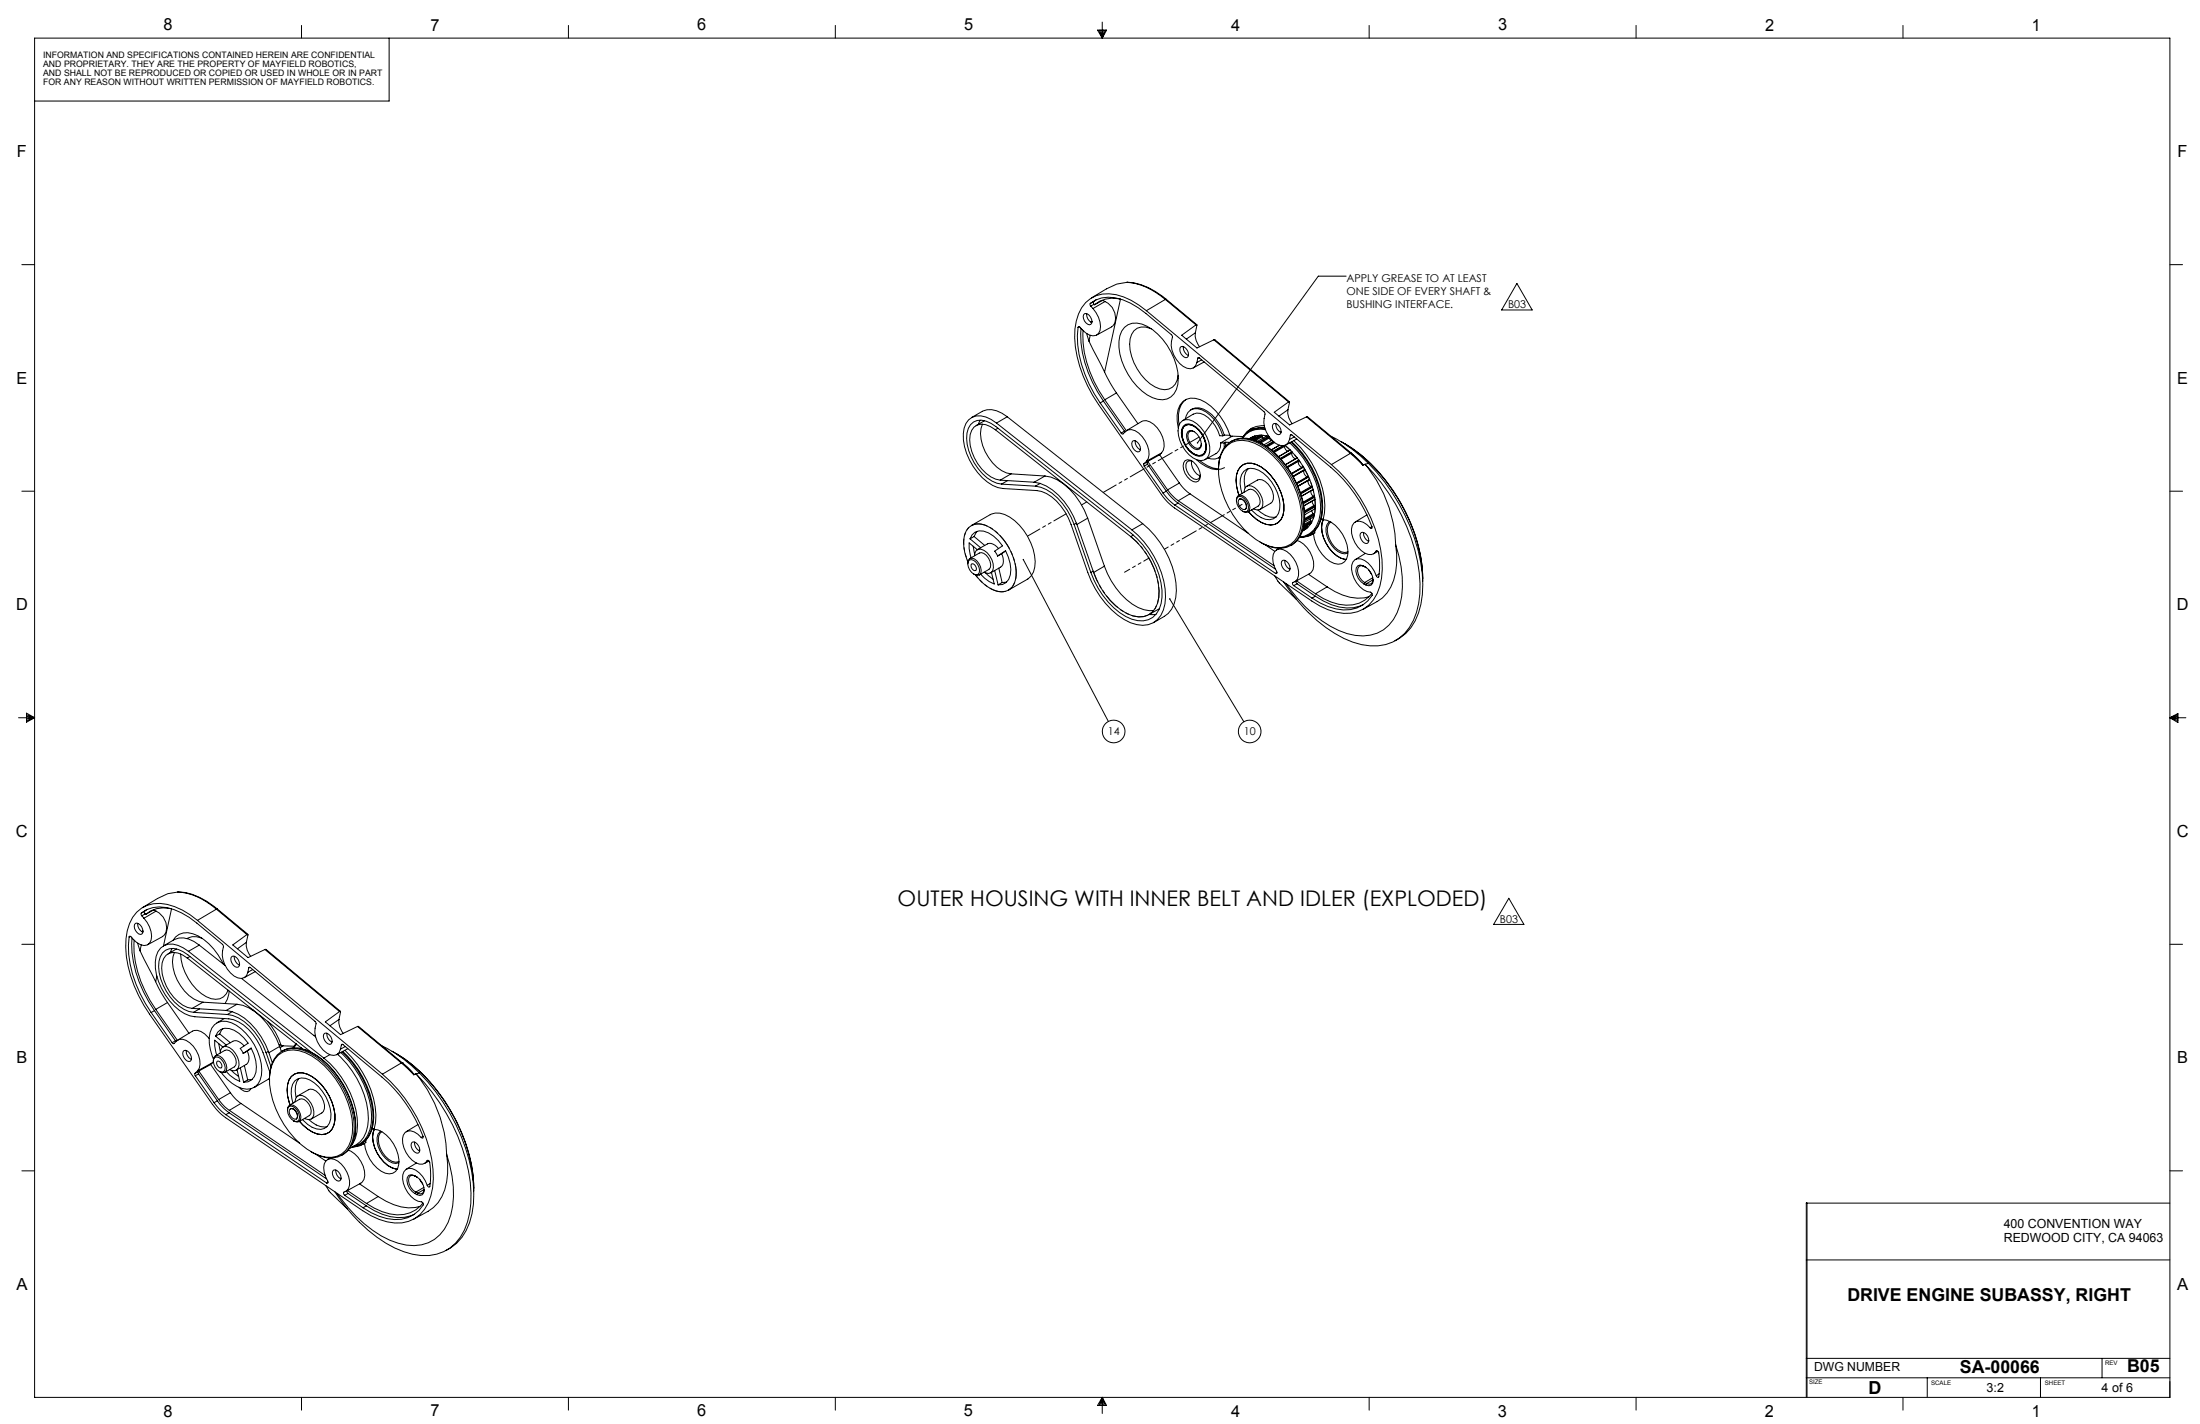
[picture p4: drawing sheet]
<svg xmlns="http://www.w3.org/2000/svg" width="864mm" height="559mm" viewBox="0 0 864 559" stroke-linecap="round" stroke-linejoin="round" font-family="sans-serif">
<g fill="none" stroke="#000" stroke-width=".39">
<path d="M13.6 15h838.2v533.4h-838.2zM118.4 10v5M152.8 15v24.7h-139.2M223.1 10v5M327.9 10v5M430.8 11.8h3.6l-1.7 3.2zM431.5 11.8l1.2 3.2M432.1 11.8l.6 3.2M432.7 8.7v6.3M433.1 11.8l-.4 3.2M433.8 11.8l-1.1 3.2M537.5 10v5"/>
<path d="M642.2 10v5M747 10v5M8.6 103.9h5M428 119.1a14.1 14.1 0 0 1 15.8-.1l6 4 10 8.3 .4 .6a10.3 10.3 0 0 0 5.7 12.6 2.79 2.79 0 0 0 3.9-2.2M428 119.1l.2 1M429.3 118.4l.2 1M429.3 118.4l-1.3 .7M429.5 119.4l-1.3 .7M429.5 119.4l.1 .2M430.2 117.7l-.9 .7M433.8 118.3l-1-.4-3.2 1.7M433.8 118.3a7.1 7.1 0 0 1 3.9 8.4l-.9 1.3-6.3 3.5"/>
<path d="M433.8 118.3l-4.8 2.8M439.7 117.3a11.6 11.6 0 0 0-10.1 2.3M439.8 117.4l-6.2 28.6M442.3 110.8h.1a24.2 24.2 0 0 1 15.4 6.7M442.3 110.8l-3.9 .7-4.1 1.8-5.9 3.6M442.3 110.8a25.7 25.7 0 0 1 15.1 6.7M457.4 117.5l-7.4 4.4M457.4 117.5l12.1 10M457.8 117.5h-.4M457.8 117.5l12 9.9M528.4 108.4h-10.9l-47.4 65.4M595.5 111.2l6 10.4h-12z"/>
<path d="M851.8 103.9h5M423.2 128.4a44.1 44.1 0 0 0 8.7 29.7M423.7 128.2l-.5 .2M424.4 128.9a44.8 44.8 0 0 0 8.7 28.5M425.2 129.8a43.1 43.1 0 0 0 8.5 27.1M425.7 123.1a2.8 2.8 0 0 1 2.4 4.2 2.79 2.79 0 0 1-2.4-4.2zM426.6 123.1a3.4 3.4 0 0 0 2 3.5M426.6 130.9l.9 2.9M427.5 133.8l6.1 12.2M428 131.6l-.5 2.2M428.2 120.1l.8 1M428.7 126.1l-.6 .3"/>
<path d="M429 121.1a10.5 10.5 0 0 1 2.8 8.6 2.8 2.8 0 0 1-4.1 1.8l-1.5-.9-2.4-2.3-.4-.1-.2 .2M441.4 128.4a7 7 0 0 1 8.9-.3 25 25 0 0 1 12.1 22.7 6.6 6.6 0 0 1-10 5.3 25 25 0 0 1-13.2-22.2l.4-2.1 .7-1.9zM450 121.9a23.2 23.2 0 0 0-17.3-6.5 12.5 12.5 0 0 0-10.2 10.6 38.9 38.9 0 0 0 4.4 25.4l4.3 7.4 24.7 35.3a20.3 20.3 0 0 0 5.2 5.3l53.8 36.5a21 21 0 0 0 18 4.2 15 15 0 0 0 9.4-13.3 49.4 49.4 0 0 0-8.4-31.4 56 56 0 0 0-11.3-13.1M450 121.9l72.6 60.4M452 129a5.5 5.5 0 0 0-8.4 4 20 20 0 0 0 9.9 18.9 5.6 5.6 0 0 0 5.9 .5 5.6 5.6 0 0 0 3.1-5.2M463.6 136a2.82 2.82 0 0 1 2.5 4.3 2.82 2.82 0 0 1-2.5-4.3zM464.5 136a3.5 3.5 0 0 0 2 3.5M469.2 130.6a7.4 7.4 0 0 0 1.7 5.5M469.2 130.6l-3.5 2.5M469.5 127.5l.4 .1-.7 3M469.5 127.5l-5.6 4.1 6 5 6.6-3.2M476.5 133.4h.4l29.2 24.3"/>
<path d="M476.5 133.4l29.3 24.3M431.9 158.1l8.2 11.8M433.1 157.4l8.3 11.8M433.1 157.4l-1.2 .7M433.6 146l2.2 4.2 2.5 4M433.7 156.9l8.4 12.1M438.3 154.2l8.4 12.1M438.3 154.2l-4.6 2.7M465.6 156.7a9.4 9.4 0 0 0-2.8 10M470.2 140.6l.2-.3 .4 .2 25.4 21.1 .3 .5a10.5 10.5 0 0 0 5.7 12.6 2.81 2.81 0 0 0 4-2.2M470.2 140.6l-.4 1.7M470.6 140.3l-.4 .3"/>
<path d="M471.7 141.2l-1.9 1.1M472.7 142l-4.3 2.4M505.8 157.7l.3-.1 .1 .3-.6 2.9M505.8 157.7l-5.6 4.1 6 5 6.7-3.2M384.7 164.9l-.6 1.6M385.7 166.4a14.4 14.4 0 0 0 2.4 13.1 13.3 13.3 0 0 0 8.8 6.4M386.5 165.1l-3.3 1.9M390.7 168.6a6.6 6.6 0 0 0-8.3-1 8 8 0 0 0-1.5 7.3 18.3 18.3 0 0 0 9.9 13.1l1.8 .4M390.7 168.6l53.2 42M391.2 166a9.6 9.6 0 0 0-9.6-2.2 7.2 7.2 0 0 0-3.5 6.4 24 24 0 0 0 11.6 20.3l2 .8 2 .4 13.3 .8a16.1 16.1 0 0 1 11 8.3l2.4 5 6.6 18.8a33.9 33.9 0 0 0 16.8 19.8 9 9 0 0 0 12.9-5 26.6 26.6 0 0 0-3.7-21 35.6 35.6 0 0 0-8.7-10.5M391.2 166l53.1 41.9M391.7 168l-1 .6"/>
<path d="M395.4 163.5a9.8 9.8 0 0 0-9.6-2.2l-4.4 2.6M395.4 163.5l-4.2 2.5M395.4 163.5l53.2 42M440.1 169.9l.5 .4a4.4 4.4 0 0 1 6.4-.3 10.2 10.2 0 0 1 3.7 9.9l-.6 1.1M441.4 169.2l.3 .3M441.4 169.2l-1.3 .7M442.3 168.9l5.8-3.5a4.1 4.1 0 0 1 4.8 1.1 10.4 10.4 0 0 1 3.8 10.1l-.7 1.1M444.7 173a2.82 2.82 0 0 1 2.5 4.2 2.82 2.82 0 0 1-2.5-4.2zM445.6 173a3.5 3.5 0 0 0 2.1 3.5M455.2 178.5l7.8 11M455.2 178.5l-4.7 2.6M456 177.7l-.8 .8"/>
<path d="M456 177.7l-5.9 3.3M463.2 166.1a3.7 3.7 0 0 1 5.1-.8 13.4 13.4 0 0 1 6.6 11.9 3.6 3.6 0 0 1-5.1 3.2 12.8 12.8 0 0 1-7.2-13zM464.2 165.1l4.2-2.6a4.2 4.2 0 0 1 4.3 .3 13.9 13.9 0 0 1 6.1 8.2h1.2M464.5 167.2a3.5 3.5 0 0 1 4.9 .3 10.1 10.1 0 0 1 4 9.5 2.72 2.72 0 0 1-4 1.8 10.1 10.1 0 0 1-5.5-10.5zM464.7 167.5a3.2 3.2 0 0 1 4.6 .2 9.8 9.8 0 0 1 3.9 9.1 2.6 2.6 0 0 1-3.9 1.7 9.7 9.7 0 0 1-5.2-9.9zM465.3 164.4a4.3 4.3 0 0 1 6.5-3.6 16.1 16.1 0 0 1 8.2 10.2M466.2 169.5a2.51 2.51 0 0 1 3.8 .9 5.5 5.5 0 0 1 1.4 5.1l-.6 .7a3.2 3.2 0 0 1-3.9-1.8 4.7 4.7 0 0 1-.7-4.9zM467.4 160.9a5.3 5.3 0 0 1 6.6 .5 17 17 0 0 1 6.6 9.3M468.8 169.4l-.9-.3-.9 .2a3.3 3.3 0 0 0 0 4.3 3.3 3.3 0 0 0 3.8 2.2l.6-.7 .2-.9M478.8 179.4l-.5 .3M478.9 179.3a4.5 4.5 0 0 1-4.7 .4M479.2 173.8a4.3 4.3 0 0 1-1.9 4.2l-4.3 2.4"/>
<path d="M479.2 173.8h1.4M480.6 173.8v1.9M480.6 170.7l2.2 .1M480.6 170.7l-.6 .3M481.1 173.5l1.6 .1M481.1 173.5l-.5 .3M481.1 173.5v1.5M481.8 174.8a9.5 9.5 0 0 1 10.6-.9 34.7 34.7 0 0 1 17.7 22.9 17.3 17.3 0 0 1-1.9 15.4 9 9 0 0 1-10.1 2.1 32.9 32.9 0 0 1-18.5-21.7 19.7 19.7 0 0 1 .8-16.2zM483.2 173.3a10.8 10.8 0 0 1 11.3 .3 36.3 36.3 0 0 1 17.6 29.7 11.2 11.2 0 0 1-5.4 10.8M483.7 171.2l-4.5 2.6M490.5 169.1l-1.8 1.4-1.1 1.4M491.5 168l-2.2 1.9"/>
<path d="M491.9 171.4l-1.5 .8M491.9 171.4l-1.4 .8M492.4 171.2l-.5 .2M492.4 171.2l.2 .1M492.4 171.2l-1.8 1M492.6 171.3l.3 .4M492.6 171.3l-1.6 1M494.4 170.8l-2 .4M494.4 170.8l-2.8 1.6M495.1 170.8l2.2 .3M495.1 170.8h-.7M495.1 170.8l.1 .2"/>
<path d="M495.1 170.8l-3.1 1.8a31.3 31.3 0 0 1 17 17.1 27.6 27.6 0 0 1 2.7 17l3.2-1.8M495.2 171l.2 .4M495.2 171l-2.9 1.7M495.4 171.4l.4 .5M495.4 171.4l-2.5 1.5M496.3 167.1a8.6 8.6 0 0 0-8.3 4.2l-5.1-.2a23.4 23.4 0 0 0-11.7-14.3 6.2 6.2 0 0 0-9.1 6.2l.4 4.9M496.5 167.9a8.9 8.9 0 0 0-6 1.2M496.5 168.1a9.4 9.4 0 0 0-6 1M496.7 168.6a8.4 8.4 0 0 0-8.9 3.3M497.3 171.1l.6 .1M497.3 171.1l-3.7 2.1M497.9 171.2l.2 .3"/>
<path d="M497.9 171.2l-3.7 2.2M498.1 171.5l.1 .4M498.1 171.5l-3.6 2.1M498.2 171.9l.8 1.1M498.2 171.9l-3.3 1.9M499 176.5l3.2-1.8-3.1 1.9M499.3 172.8l-3.1 1.7M499.8 173.2l-2.9 1.7M500 166.3a2.8 2.8 0 0 1 2.4 4.2 2.8 2.8 0 0 1-2.4-4.2zM500 173.4l-2.9 1.7M500.3 173.7l-2.8 1.6M500.8 166.2a3.5 3.5 0 0 0 2.1 3.5"/>
<path d="M503.4 174.9l-3.7 2.2M504.1 174.9l-4.2 2.4M504.2 175.2l.4 1.2 1 .7M504.2 174.8v.4M504.2 175.2l-4 2.3M504.4 174.8l2 1.8M505.6 160.8a7.2 7.2 0 0 0 1.6 5.5M505.6 160.8l-3.6 2.5M506.3 173.8a37.2 37.2 0 0 1 12.1 24.9 11.8 11.8 0 0 1-4.4 10.7l-1.8 1-2 .4M506.4 176.6l.7 .7M506.4 176.6l-4.5 2.6M506.5 170.8l.5-.2 15.4 12.8a54.5 54.5 0 0 1 16.2 23.8l-.2 .2-.6-.3"/>
<path d="M506.5 170.8l-.3 1.7M506.8 173.5a37.3 37.3 0 0 1 12.1 25.9 11.3 11.3 0 0 1-4.8 10.4M506.9 170.6l-.4 .2M507 177.8a1.84 1.84 0 0 0 1.7 2.1M507 177.8l-4.1 2.4M507.1 177.3l2.1 2.4M507.1 173.4a37.3 37.3 0 0 1 12.1 25.8 11.1 11.1 0 0 1-5.1 10.6M507.1 177.3v.2M507.1 177.3l-4.5 2.6M507.1 177.5l-.1 .3M507.1 177.5l-4.4 2.6M507.9 172.9a38.4 38.4 0 0 1 12.2 25.4l-.2 3-.5 2.6"/>
<path d="M508.1 171.5l-1.9 1M509.1 172.3l-4.3 2.3M509.2 179.7l.6 .8M512.9 163.6l.3-.1 17.3 14.3M512.9 163.6l17.2 14.3M522.5 171.2a50.8 50.8 0 0 1 14.7 10.7M526.5 173.3a65.3 65.3 0 0 1 28.3 34.9 55.2 55.2 0 0 1 3.7 20M527.9 174.1a66.9 66.9 0 0 1 30.6 52.7v.4M530.1 177.9l4.8 4.6M530.1 177.9l-7.5 4.4M530.5 177.8v.1M530.5 177.8l-.4 .1"/>
<path d="M530.5 177.9l3.3 3 1.1 1.6M530.5 177.9l4.3 4.3M8.6 192.8h5M392.6 188.4l13.3 .8M393.1 190a15.5 15.5 0 0 1-10.7-8.3 16.3 16.3 0 0 1-2.3-13.6 5.1 5.1 0 0 1 7-2.8l3.8 2.1 53.2 41.9a32.7 32.7 0 0 1 12 25.1 8.7 8.7 0 0 1-7.3 9.2 18.2 18.2 0 0 1-13.9-7.4 35.1 35.1 0 0 1-6.7-11.6M393.1 190l13.3 .8M395.5 188.6l-2.4 1.4M396.9 185.9l-4.3 2.5M396.9 185.9l13.3 .9M405.9 189.2a20.3 20.3 0 0 1 13.8 10.4l3 6.2M406.4 190.8a18.3 18.3 0 0 1 12.5 9.4l2.7 5.6M408.3 189.7l-1.9 1.1"/>
<path d="M410.2 186.8a20.1 20.1 0 0 1 13.8 10.4l1.7 3 1.3 3.1M410.2 186.8l-4.3 2.4M449.1 182l.1 .9M449.2 182.9l7.4 10.6M450.1 181l-1 1M450.4 181.3l.1 .9M450.4 181.3l-1.3 .7M450.5 182.2l7.3 10.5M450.5 182.2l-1.3 .7M450.5 181.1l-.1 .2M450.5 181.1l7.8 11.1M456.6 193.5a18.3 18.3 0 0 0 4.6 4.7"/>
<path d="M457.8 192.7a18.3 18.3 0 0 0 4.7 4.7M457.8 192.7l-1.2 .8M458.3 192.2l1.5 1.9 2.7 2.4M461.2 198.2l39.5 26.8M462.5 197.4l38.2 25.9M462.5 197.4l-1.3 .8M462.5 196.5l37.6 25.5M463 189.5l1.9 2.4 2.2 1.9M463 189.5l-4.7 2.7M465.2 180.8a3.4 3.4 0 0 1 4.3 1.6 6.3 6.3 0 0 1 1.5 5.6l-.6 .8a3.3 3.3 0 0 1-4.3-1.6 5.5 5.5 0 0 1-.9-6.4zM467.1 193.8l23 15.5M467.1 193.8l-4.6 2.7"/>
<path d="M467.7 180.9a5.9 5.9 0 0 0 3.4 5.9M468.1 181l-1.5-.1a2.74 2.74 0 0 0-.7 3.9 5.1 5.1 0 0 0 3.7 3.4l.9-.3 .7-1.5M469.7 180.4a11.6 11.6 0 0 0 9.6 3.7l1.4-.6M471 180.7a12.7 12.7 0 0 0 7.3 3.3M478.3 184.4v-.3a12.1 12.1 0 0 1 4.7-10.7 10.7 10.7 0 0 1 11 .5 36.4 36.4 0 0 1 17.6 29.7 12.3 12.3 0 0 1-4.7 10.3 12 12 0 0 1-12.3-1.2M485.4 196.5a1.81 1.81 0 0 1 1.4-2.2 5.1 5.1 0 0 1 3.7 5.8l-.5 .7-.9 .3-1.4-.5M486 195a2.66 2.66 0 0 1 3.3 1.7 3.3 3.3 0 0 1 .2 4 2.73 2.73 0 0 1-3.3-1.7 3.1 3.1 0 0 1-.2-4zM486.1 194.5l4.1-2.4a3.1 3.1 0 0 1 3.6 2 3.5 3.5 0 0 1 .1 4.5l-4 2.3M486.4 194.3a11.5 11.5 0 0 1 .5-11.1 5.4 5.4 0 0 1 6.2-.9 19.9 19.9 0 0 1 10.9 18 5.5 5.5 0 0 1-2.9 5.2 5.5 5.5 0 0 1-5.9-.5l-1.9-1.2-3.2-3M486.4 195.9a2.64 2.64 0 0 1 2.5 3.9 2.62 2.62 0 0 1-2.8-3.4zM486.6 195.9a2.57 2.57 0 0 1 2.3 1.3 2.57 2.57 0 0 1-.1 2.7M486.6 195.9h-.1"/>
<path d="M487.5 193.6a9.4 9.4 0 0 1 .7-8.6 4.8 4.8 0 0 1 6-.4 16.7 16.7 0 0 1 8.1 15.2 4.5 4.5 0 0 1-7.2 3.3l-1.8-1.1-2-1.9M488.4 193.2a2.24 2.24 0 0 1 2.8-2.5 7.2 7.2 0 0 1 4.1 8.7 2.38 2.38 0 0 1-3.2 .2M489.4 190.8l4.2-2.4a3.6 3.6 0 0 1 4.2 1.6 6.7 6.7 0 0 1 1.6 6.9l-4.7 3M489.9 183.9a7.8 7.8 0 0 0-1.1 7.6M504.6 182.3l4.6-2.6zM509.7 181a1.71 1.71 0 0 0 1.7 2.3h.1M509.7 181l-4.3 2.5M509.8 180.5l1.9 2.8M509.8 180.5v.3M509.8 180.8l-.1 .2M509.8 180.5l-4.6 2.7M509.8 180.8l-4.5 2.5"/>
<path d="M510.8 194.8l4.6-2.7zM511.5 183.3h.2M511.5 183.3l-4.5 2.6M511.7 183.3l.5 .9M511.7 183.3l-4.7 2.7M512 184.6a1.96 1.96 0 0 0 1.2 2.5M512 184.6l-4.3 2.4M512.1 184.4l-.1 .2M512.1 184.4l-4.5 2.6M512.2 184.2l1.5 3M512.2 184.2l-.1 .2M512.2 184.2l-4.6 2.7"/>
<path d="M513.2 187.1h.3M513.2 187.1l-4.2 2.4M513.5 187.1l.2 .1M513.5 187.1l-4.5 2.6M513.7 187.2l.4 .9M513.7 187.2l-4.6 2.7M513.7 188.4a1.82 1.82 0 0 0 1 2.5M513.9 188.3l-4.4 2.5M514.1 188.1l1.1 3.1M514.1 188.1l-4.6 2.7M514.1 188.1l-4.6 2.6M514.6 192.6l.1 1.1 .8 1"/>
<path d="M514.7 190.9l.3 .1M514.7 190.9l-4.2 2.4M515 191l.2 .2M515 191l-4.4 2.6M515.1 196.6l.7 1.7M515.2 191.2l.2 .9M515.2 191.2l-4.6 2.6M515.4 192.1l.6 3M515.5 194.7l.4 .2M515.5 194.7l-4 2.4M515.8 198.3l.3 .3M515.8 198.3l-3.7 2.2"/>
<path d="M515.9 194.9l.1 .2M515.9 194.9l-4.3 2.5M516 195.1l.1 .9M516 195.1l-4.3 2.6M516.1 196l.2 2.8M516.1 198.6l.2 .2M516.1 196l-4.3 2.5M516.1 196h.1M516.1 198.6l-4 2.3M516.3 199.6l-.4 2.5M516.3 199.6l-4.1 2.4M516.3 198.8v.8"/>
<path d="M516.3 198.8l-4.2 2.4M534.9 182.5h.1M535.9 182.2a51.8 51.8 0 0 1 12 31.5M535.9 182.2a74.1 74.1 0 0 1 21.5 46.8 26.9 26.9 0 0 1-6 19.6 17.3 17.3 0 0 1-16.9 4.4 48.5 48.5 0 0 1-22.7-14.5l-2.8-3.2M535.9 182.2l-1 .3M537.2 181.8l-1.3 .4M537.2 181.8a75.4 75.4 0 0 1 21.1 43.2 30.9 30.9 0 0 1-4.5 21.3 17.7 17.7 0 0 1-6.2 5.2M851.8 192.8h5M380.5 219.8a2.74 2.74 0 0 1 3.3 1.7 3.1 3.1 0 0 1 .1 3.9 2.74 2.74 0 0 1-3.3-1.7 3.1 3.1 0 0 1-.1-3.9zM380.7 219.2l3.7-2.2a3.1 3.1 0 0 1 3.7 2 3.4 3.4 0 0 1 0 4.5l-3.7 2.1M380.8 211.5a4.6 4.6 0 0 1 7.3-2.4l1.9 1.3 1.9 1.7 1.6 2.1-3 2.1 1.1 1.9M380.8 211.5l4.2 3.4"/>
<path d="M381.3 206.2l7.4-4.2a7 7 0 0 1 7.6 .9 22.2 22.2 0 0 1 9.9 19.7 6.1 6.1 0 0 1-2.9 4.7l-7.4 4.3M382 214.3l.6 3.1M382.4 210.5l-1.6 1M382.4 210.5l4.1 3.5M382.6 218.1a2.26 2.26 0 0 1 1.1-2.4 2.26 2.26 0 0 1 2.6 .3 7.3 7.3 0 0 1 3.4 7.9 2.26 2.26 0 0 1-3.4 .6M383.6 208.5l-1.2 2M391.6 218.2l3.1-2.1a13.4 13.4 0 0 1 1.3 11.3l-1.1 1.2-1.4 .8-1.7 .1M392 215.3l-.7-.7a3.2 3.2 0 0 0-3.7-1.1l-4 2.2-3.2-2.7v2.3l.8 3.6M393.2 217.3l.4 1a3.5 3.5 0 0 1-.8 4.2l-3.9 2.3M393.2 217.3l-1.6 .9M394.8 216.3l-1.6 1M401.7 219.6l33.4 63.5"/>
<path d="M421.6 205.8l6.6 18.8M422.5 205.3l-.9 .5M422.7 205.8l6.6 18.8M427 203.3l-4.3 2.5M427 203.3l6.5 18.9M443.9 210.6a29.5 29.5 0 0 1 11 23.9 7.6 7.6 0 0 1-10.1 7.2 27 27 0 0 1-15.5-17.1M444.9 210l-1 .6M448.6 205.5a35.9 35.9 0 0 1 13.2 26.2 11.7 11.7 0 0 1-4.7 10.2l-4.3 2.4M448.6 205.5l-4.3 2.4M493.8 200.1a8.5 8.5 0 0 0 7.1 2.8M496.6 213.7l3.8 2.7M502.1 215.2l-1 .6"/>
<path d="M503.5 219.9a2.82 2.82 0 0 1 2.4 4.3 2.82 2.82 0 0 1-2.4-4.3zM504.4 219.9a3.5 3.5 0 0 0 2 3.5M509.2 212.1a10.4 10.4 0 0 1 6.2 11.5l-1.3 1.5-5.9 3.2M512.8 207.4l-1.5 .9M512.8 207.4l-1.4 .9M513 206.4l.2 .4M513 206.4h.1M513 206.4l-1.4 .8M513.2 206.8l.1 .2M513.2 206.8l-1.7 1M513.3 207l-.5 .4M513.3 207l-1.9 1.1"/>
<path d="M514.1 209.8l-1.7 .7-2.5 .4M514.2 203.7l.3 .6M514.5 204.3l.3 .3M514.5 204.3l-2.6 1.5M514.6 205.5l-1.3 1.5M514.6 205.5l-2.9 1.6M514.8 204.6l.1 .3M514.8 204.6l-3 1.7M514.9 204.9l-.3 .6M514.9 200.4l.6 1.2M515.5 201.6l.3 .3M515.5 201.6l-3.3 1.9"/>
<path d="M515.5 209.5l-2.7 .9M515.6 209.4l-1.8 1-3.8 .5M515.7 202.8l-.8 2.1M515.7 202.8l-3.6 2.1M515.8 201.9l.1 .2M515.8 201.9l-3.7 2.1M515.9 202.1l-.2 .7M515.9 202.1l-3.8 2.2M516.1 208.3v.8l-.5 .3M519.4 203.9a11.6 11.6 0 0 1 8.6 7.8 8.7 8.7 0 0 1-.2 8.8 4.5 4.5 0 0 1-5.7-.2 15.4 15.4 0 0 1-6.5-10.9M519.5 203.6l-.9 .2M519.5 203.9a11.5 11.5 0 0 0 2.2 11.1 9.9 9.9 0 0 0 6.8 4.5"/>
<path d="M522 204.6a3.8 3.8 0 0 0-1.5 4.1 10.9 10.9 0 0 0 6.1 8.4l1.3 .2 1.2-.3M522.4 204.8a4.2 4.2 0 0 0-1.2 4.8 8.9 8.9 0 0 0 6.6 7.2l1.4-.3M534.4 209a2.79 2.79 0 0 1 2.4 4.2 2.8 2.8 0 0 1-2.4-4.2zM535.3 209a3.6 3.6 0 0 0 2 3.4M536 217.2l-4 2.4M536.6 202l-4.6 2.9M537.8 207.1a5.7 5.7 0 0 0-5.3-2.5 3.9 3.9 0 0 0-1.9 4.7 10.5 10.5 0 0 0 6.5 8.3h1.3l1-.4 .8-.9M538.5 206.7l-.7 .4M540.2 216.3a.67 .67 0 0 1 .7 0 .67 .67 0 0 1 .3 .7 22.8 22.8 0 0 1-.2 9.6l-.8-.7M540.5 216.1l-.3 .2M540.9 216.4l-1.7 .9M547.9 213.7a25.1 25.1 0 0 1-3.4 19l-1.8 1.9-2.1 1.5-5.6 3.1"/>
<path d="M547.9 213.7a42.4 42.4 0 0 1 1.6 23.7 14.9 14.9 0 0 1-17.5 11.9 37.3 37.3 0 0 1-19.7-11.3l-3.1-3.3-4.3-5.7M379.9 221.3a1.77 1.77 0 0 1 1.5-2.3 5.1 5.1 0 0 1 3.6 5.9l-.5 .7-.9 .2-1.4-.6M379.9 220.5a14.9 14.9 0 0 1-.6-12.2 5.7 5.7 0 0 1 7.6-2.1 21.8 21.8 0 0 1 11.9 20.6 5.9 5.9 0 0 1-9.5 4.4 19.1 19.1 0 0 1-6.4-5.6M381.4 221.3a1.75 1.75 0 0 1 1.6 2.6 1.75 1.75 0 0 1-1.6-2.6zM386.9 224.9l2.9 2.4M389.2 224.6l1.1 4.6-2-1-3.3-2.9M390.5 223.9l1.3 5.6M392.1 223l1.3 5.6M393.4 228.6l-1.6 .9M395.1 228.4l-1.7 .2M429.1 224.1l-.9 .5M433.5 222.2a29.6 29.6 0 0 0 13.3 16.2l2.2 .9 2.2 .3h1.7"/>
<path d="M433.5 222.2l-4.2 2.4M455.2 238.8l-4.2 2.4M459.2 235l29.1 48.2M500.4 226l1.6 2.6 7 6.7M500.7 225h.5v-.7a7.9 7.9 0 0 1-.8-7.9 3.4 3.4 0 0 1 4.7 0 10.2 10.2 0 0 1 4.2 10.8l-.7 .9-1 .5a.77 .77 0 0 0 .2 1.2M501.3 224.6l-.6 .4M503.9 228.4l5.1 6.9M507.8 229.8l7.2 4.9M508.7 228.1l.5 1M508.9 227.9l7.5 5.1M509.2 229.1l-1.4 .7M509.2 229.1l7.1 4.9"/>
<path d="M513.6 225.4l7.3 4.9M516.3 234a22.7 22.7 0 0 0 15 4.5l3.9-1.3M516.3 234l-1.3 .7M520.9 230.3a19.2 19.2 0 0 0 16.5 3.9M520.9 230.3l-4.5 2.7M535.1 222l-1.2-.3-.9 .3a4 4 0 0 0 .2 5l2.2 2.2M535.1 222l.8 .5M535.1 222l.3 .2M535.4 222.2l-1-.2-.8 .2a3.5 3.5 0 0 0 .2 4.5l1.9 1.9M535.4 229.2l.8 .4M535.4 222.2l.8 .4-.3-.1M535.7 228.6l-.3 .6"/>
<path d="M535.7 228.6l.8 .4M535.9 222.5a6.2 6.2 0 0 1 3 6.3l-.6 .8-.9 .3-1.2-.3M536.5 229l2.5-1.5-.7 1.5-.8 .3zM536.5 229l-.3 .6M537.3 223.6l1.1 1.8M538.6 232.8a12.1 12.1 0 0 1-13.1 4.3l-3-.8-3-1.4-3.1-1.9M538.9 226.7l-3.2 1.9M540.2 225.9a8.8 8.8 0 0 0-7.2-6.6 3.4 3.4 0 0 0-2.5 4.1 9.8 9.8 0 0 0 7.7 9.1l.5 .8a12 12 0 0 1-14.3 5.6l-3.1-.9-3.1-1.4-3.2-1.9M541.4 225.2l-1.2 .7M453.8 241.1l-2.7 .1M10.4 279.9l3.2 1.8-3.2 1.7zM7.3 281.7h6.3"/>
<path d="M10.4 280.5l3.2 1.2M10.4 281.1l3.2 .6M13.6 281.7l-3.2 1.1M13.6 281.7l-3.2 .5M851.8 281.7h6.3M851.8 281.7l3.1 .5M851.8 281.7l3.1 1.1M851.8 281.7l3.1-1.7v3.5zM854.9 281.1l-3.1 .6M854.9 280.5l-3.1 1.2M55.5 358.3a14.1 14.1 0 0 1 15.7-.1l3.1 1.8 3 2.2 10 8.4 .4 .6a10.4 10.4 0 0 0 5.7 12.6 2.81 2.81 0 0 0 3.9-2.3M55.5 358.3l.2 1.1"/>
<path d="M55.7 359.4l.8 .9M56.8 357.6l.2 1M56.8 357.6l-1.3 .7M57 358.6l-1.3 .8M57 358.6l.2 .2M57.7 356.9l-.9 .7M61.2 357.5l-1-.4-3 1.7M61.2 357.5a6.6 6.6 0 0 1 3.1 9.7l-.6 .3M61.2 357.5l-4.7 2.8M67.2 356.6a11.8 11.8 0 0 0-10 2.2M67.3 356.6l-3.1 14.6a12.1 12.1 0 0 1 7.9-3.1l2 .4 2.1 1 2 1.4M69.8 350.1l.1-.1a24.1 24.1 0 0 1 15.4 6.7"/>
<path d="M69.8 350.1l-3.9 .6-4.1 1.9-5.9 3.6M69.8 350.1a25.1 25.1 0 0 1 15.1 6.7M84.9 356.8l-7.4 4.4M84.9 356.8l12 9.9M85.3 356.7l-.4 .1M85.3 356.7l12 9.9M592.3 352.5l5.9 10.3h-11.9zM8.6 370.6h5M50.7 367.7a43.6 43.6 0 0 0 8.6 29.6M51.2 367.4l-.5 .3M51.8 368.1a44.6 44.6 0 0 0 8.8 28.5M52.7 369a42.8 42.8 0 0 0 8.4 27.1"/>
<path d="M53.2 362.3a2.82 2.82 0 0 1 2.4 4.3 2.82 2.82 0 0 1-2.4-4.3zM54.1 362.3a3.6 3.6 0 0 0 2 3.5M54.1 370.1l.9 3M55 373.1l6.1 12.1M55.5 370.8l-.5 2.3M56.1 365.3l-.5 .3M56.5 360.3a10.3 10.3 0 0 1 2.8 8.6 2.8 2.8 0 0 1-4.2 1.8l-1.4-.8-2.4-2.4-.4-.1-.2 .3M63.8 367.5l-5.8 3.2M67.6 372.2l-.7 1.6M67.9 369a6.1 6.1 0 0 1 7.8-2.6 22 22 0 0 1 12 11.9M68.5 373.7a14.4 14.4 0 0 0 2.4 13.1 13.5 13.5 0 0 0 8.8 6.5M69.3 372.4l-3.3 1.9"/>
<path d="M70.9 374.3a21.1 21.1 0 0 0 10.1 16.8 5.5 5.5 0 0 0 8.5-2.6M73.4 368.3a5.9 5.9 0 0 1 6.1 0M73.5 376a6.7 6.7 0 0 0-8.3-1.1 8 8 0 0 0-1.5 7.3 18.3 18.3 0 0 0 10 13.2l1.8 .3M73.5 376l45.2 35.6M74 373.3a9.8 9.8 0 0 0-9.6-2.2 7.2 7.2 0 0 0-3.4 6.4 24 24 0 0 0 11.5 20.3l2 .8 2 .4 13.3 .8a16 16 0 0 1 11.1 8.4l2.4 4.9 2.6 7.7M74 373.3l53.1 41.9M74.5 375.4l-1 .6M77.5 361.2a23.3 23.3 0 0 0-17.3-6.6 12.5 12.5 0 0 0-10.2 10.6 42.5 42.5 0 0 0 6.4 29.2l27 39a21.2 21.2 0 0 0 5.2 5.2l53.8 36.5a21.2 21.2 0 0 0 18 4.2 15 15 0 0 0 9.4-13.2 50.9 50.9 0 0 0-10.9-35.1l-2.8-3.5-6-6M77.5 361.2l72.6 60.3M78.2 370.9l-4.2 2.4M78.2 370.9l10.2 8M91.1 375.3a2.79 2.79 0 0 1 2.5 4.2 2.8 2.8 0 0 1-2.5-4.2z"/>
<path d="M92 375.2a3.6 3.6 0 0 0 2 3.5M96.7 369.8a7.4 7.4 0 0 0 1.7 5.5M96.7 369.8l-3.5 2.5M96.9 366.7l.4-.1v.3l-.6 2.9M96.9 366.7l-5.5 4.1 6 5 6.6-3.2M97.6 379.8l.3-.2 .4 .1 25.3 21.1 .4 .6a10.4 10.4 0 0 0 5.8 12.6 2.78 2.78 0 0 0 3.8-2.3M97.6 379.8l-.3 1.7M98.1 379.6l-.5 .2M104 372.6h.4l29.2 24.3M104 372.6l29.3 24.3M851.8 370.6h5M59.3 397.3l8.3 11.9"/>
<path d="M60.6 396.6l8.3 11.8M60.6 396.6l-1.3 .7M61.1 385.2l2.1 4.2 2.6 4M61.1 396.1l8.5 12.2M61.6 383l-.5 2.2M65.8 393.4l8.4 12.1M65.8 393.4l-4.7 2.7M75.5 395.7l13.3 .8M76 397.3a15.5 15.5 0 0 1-10.7-8.3 16.2 16.2 0 0 1-2.4-13.6 5.1 5.1 0 0 1 7-2.8l3.8 2.1 48.5 38.3M76 397.3l13.3 .8M78.4 395.9l-2.4 1.4M79.7 393.3l-4.2 2.4"/>
<path d="M79.7 393.3l13.3 .8M88.1 399.7l-3 1.7M88.8 396.5a20 20 0 0 1 13.8 10.4l1.6 3.1 1.4 3.1M89.3 398.1a18.1 18.1 0 0 1 12.4 9.4l2.8 5.6M90 388.9a9.3 9.3 0 0 1-1.7 4.9M91.2 397l-1.9 1.1M93 394.1a20.1 20.1 0 0 1 13.8 10.4l1.7 3 1.3 3.1M93 394.1l-4.2 2.4M94.8 384l29.1 22.9M98.8 396.1l.8 .4M99.2 380.5l-1.9 1M100.2 381.3l-4.3 2.3"/>
<path d="M133.3 396.9l.3-.1 .1 .3-.6 2.9M133.3 396.9l-5.6 4.1 6 5 6.6-3.2M67.6 409.2l.5 .3a4.3 4.3 0 0 1 6.4-.3 10.1 10.1 0 0 1 3.7 9.9l-.7 1.1M68.9 408.4l.2 .3M68.9 408.4l-1.3 .8M72.2 412.3a2.8 2.8 0 0 1 2.5 4.2 2.79 2.79 0 0 1-2.5-4.2zM73.1 412.2a3.5 3.5 0 0 0 2 3.5M82.1 407.6a5.7 5.7 0 0 0-6.5-3l-5.8 3.5M82.7 417.7l7.8 11.1M82.7 417.7l-4.7 2.6M83.5 417l-.8 .7M83.5 417l-6 3.2"/>
<path d="M83.7 416.4a1.83 1.83 0 0 1 1.6-2.2 5.1 5.1 0 0 1 3.6 5.9l-.6 .7-.8 .2-1.4-.6M83.7 416.6l-.2 .4M83.8 415.6a14.9 14.9 0 0 1-.7-12.2 5.7 5.7 0 0 1 7.7-2.1 21.8 21.8 0 0 1 11.8 20.7 5.9 5.9 0 0 1-9.5 4.4 18.5 18.5 0 0 1-6.3-5.6M84.4 414.9a2.71 2.71 0 0 1 3.2 1.8 2.95 2.95 0 0 1 .2 3.8 3.8 3.8 0 0 1-4.1-4l.2-.9zM84.5 414.3l3.8-2.1a3.1 3.1 0 0 1 3.6 2 3.6 3.6 0 0 1 .2 4.4M84.6 406.6a4.7 4.7 0 0 1 7.3-2.3l1.9 1.2 1.9 1.7 1.7 2.2-3.1 2 1.2 2M84.6 406.6l4.2 3.5M85.3 416.5a1.75 1.75 0 0 1 1.6 2.5 1.75 1.75 0 0 1-1.6-2.5zM85.9 409.5l.6 3M86.2 405.7l-1.6 .9M86.2 405.7l4.2 3.5M86.4 413.2a2.26 2.26 0 0 1 1.1-2.3 2.26 2.26 0 0 1 2.6 .2 7.4 7.4 0 0 1 3.4 8 2.26 2.26 0 0 1-3.4 .6"/>
<path d="M87.5 410.9l-3.2-2.7v2.3l.8 3.5M87.5 403.6l-1.3 2.1M92 418.6l-3.7 2.2M92.1 418.6h-.1M93.1 419.8l1 4.6-1.9-1-3.4-2.9M94.3 419.1l1.3 5.6M95.5 413.4l3.1-2.1a13.1 13.1 0 0 1 1.2 11.2l-1.1 1.3-1.4 .7-1.7 .2M95.8 410.4l-.6-.6a3.2 3.2 0 0 0-3.8-1.2l-3.9 2.2M95.9 418.1l1.3 5.7M97.1 412.5a4.2 4.2 0 0 1-.4 5.2l-4 2.2M97.1 412.5l-1.6 .9M98.6 411.4l-1.5 1.1"/>
<path d="M104.5 413.1l1.9 5.5M105 400.8a25.6 25.6 0 0 1 5.4 9.6l5.1 .2 .7-1-1.1 1.5M105.3 412.6l-.8 .5M105.6 413.1l1.3 3.9M109.3 414a9.5 9.5 0 0 1 10.6-.9 35.1 35.1 0 0 1 18.5 29.1 12.5 12.5 0 0 1-4.3 10.6 10.3 10.3 0 0 1-11.1-.3 35.5 35.5 0 0 1-17.2-29.9 12.1 12.1 0 0 1 3.5-8.6zM109.5 410l.8 .1M109.8 410.6l-4.2 2.5M109.8 410.6l.7 2M110.7 412.5a10.9 10.9 0 0 1 11.3 .4 36.5 36.5 0 0 1 17.6 29.7 11.3 11.3 0 0 1-5.4 10.7M111.2 410.4l-1.2 .7M116.5 409.8l-1.2 1.3M117.9 411.4l.3-.2z"/>
<path d="M118.4 411.3l-.3 .1M119.5 411.8a31.5 31.5 0 0 1 17 17.1 27.5 27.5 0 0 1 2.7 17M123.2 406.3h.6M127.1 415.2a36.3 36.3 0 0 1 13.2 26.3 12.8 12.8 0 0 1-2.3 8M127.5 405.5a2.82 2.82 0 0 1 2.4 4.2 2.82 2.82 0 0 1-2.4-4.2zM128.3 405.4a3.5 3.5 0 0 0 2.1 3.5M129.5 413.9l-2.4 1.3M132.5 413.7a36.4 36.4 0 0 1 12.1 25.4 11.3 11.3 0 0 1-7.3 11.6M133.1 400a7.4 7.4 0 0 0 1.6 5.5M133.1 400l-3.6 2.5M133.8 413a37.2 37.2 0 0 1 12.1 25 11.6 11.6 0 0 1-4.4 10.7l-2.8 1.2M134 410l.2-.2 .5 .1 15.2 12.7a56.8 56.8 0 0 1 16.2 23.3"/>
<path d="M134 410l-.4 1.7M134.3 412.8a37.7 37.7 0 0 1 12.1 25.8 11.4 11.4 0 0 1-4.9 10.5M134.4 409.8l-.4 .2M134.5 412.6a37.7 37.7 0 0 1 12.2 25.9 11.3 11.3 0 0 1-5.2 10.6M135.4 412.2a38.8 38.8 0 0 1 12.2 25.3l-.2 3-.5 2.7M135.5 410.7l-1.9 1M136.5 411.5l-4.3 2.4M140.3 402.8h.5l17.1 14.3M140.3 402.8l17.3 14.3M149.9 410.4a49.6 49.6 0 0 1 14.7 10.7M153.9 412.5a65.1 65.1 0 0 1 28.4 34.9 57.3 57.3 0 0 1 3.7 20M155.4 413.3a66.5 66.5 0 0 1 30.6 52.7v.4"/>
<path d="M157.6 417.1l4.8 4.6M157.6 417.1l-7.5 4.4M157.9 417.1h.1M157.9 417.1h-.3M158 417.1l3.3 3 1.1 1.6M158 417.1l4.3 4.4M158 417.1h.1M76.6 421.2l.1 .9M76.7 422.1l7.3 10.6M77.5 420.2l-.9 1M77.9 420.5l.1 .9M77.9 420.5l-1.3 .7"/>
<path d="M78 421.4l7.3 10.6M78 421.4l-1.3 .7M78 420.3l-.1 .2M78 420.3l7.8 11.2M84 432.7a18.3 18.3 0 0 0 4.7 4.7M85.3 432a18.3 18.3 0 0 0 4.7 4.7M85.3 432l-1.3 .7M85.8 431.5l2 2.4 2.2 1.8M88.7 437.4l39.5 26.8M90 436.7l38.2 25.9M90 436.7l-1.3 .7M90 435.7l37.6 25.5"/>
<path d="M90.5 428.8l1.9 2.4 2.2 1.8M90.5 428.8l-4.7 2.7M90.8 420l2.9 2.5M93.9 426.7a3.2 3.2 0 0 0 4 1.3l.6-.8M94.6 433l22.9 15.6M94.6 433l-4.6 2.7M97.2 423.8l-1.6 .9M99 423.6l-1.8 .2M105.3 423.5h.5M105.8 423.3a12.5 12.5 0 0 1 4.6-10.7 10.9 10.9 0 0 1 11.1 .6 36.3 36.3 0 0 1 17.6 29.7 10.7 10.7 0 0 1-6.5 11.1 13.9 13.9 0 0 1-10.5-2.1M105.8 423.3l-6 3.5M105.8 423.3v.4"/>
<path d="M112.9 435.7a1.78 1.78 0 0 1 1.4-2.2 5.1 5.1 0 0 1 3.7 5.8l-.6 .8-.8 .2-1.4-.5M113.5 434.2a2.78 2.78 0 0 1 3.3 1.7 3.2 3.2 0 0 1 .2 4 2.78 2.78 0 0 1-3.4-1.7 3.2 3.2 0 0 1-.1-4zM113.6 433.7l4.1-2.4a4.5 4.5 0 0 1 4.3 5.7l-.5 .8-4.2 2.4M113.8 433.6a11.8 11.8 0 0 1 .5-11.1 5.4 5.4 0 0 1 6.3-1 20 20 0 0 1 10.9 18 5.5 5.5 0 0 1-2.9 5.2 5.5 5.5 0 0 1-5.9-.4l-1.9-1.2-3.2-3.1M113.9 435.2a2.64 2.64 0 0 1 2.4 3.9 2.64 2.64 0 0 1-2.4-3.9zM114 435.2a2.54 2.54 0 0 1 2.4 1.1 2.54 2.54 0 0 1 0 2.7l-.1 .1M115 432.9a9.6 9.6 0 0 1 .7-8.7 4.9 4.9 0 0 1 6-.4 16.6 16.6 0 0 1 8.1 15.3 4.5 4.5 0 0 1-7.2 3.3l-1.8-1.1-2.1-2M115.8 432.4a2.31 2.31 0 0 1 2.9-2.5 7.2 7.2 0 0 1 4.1 8.7 2.44 2.44 0 0 1-3.2 .3M116.9 430l4.2-2.4a3.6 3.6 0 0 1 4.2 1.6 6.8 6.8 0 0 1 1.6 7l-4.7 2.9M117.4 423.2a7.9 7.9 0 0 0-1.1 7.5M121.3 439.4a8.4 8.4 0 0 0 7.1 2.7M162.4 421.7h.1"/>
<path d="M163.3 421.4a52.1 52.1 0 0 1 12 31.6M163.3 421.4a73.6 73.6 0 0 1 21.6 46.8 26.9 26.9 0 0 1-6 19.6 17.3 17.3 0 0 1-16.9 4.4 48.1 48.1 0 0 1-22.7-14.4l-2.8-3.3M163.3 421.4l1.3-.4a75 75 0 0 1 21.2 43.3 30.6 30.6 0 0 1-4.5 21.3 17.8 17.8 0 0 1-6.3 5.1M163.3 421.4l-.9 .3M8.6 459.5h5M124.1 453l3.8 2.6M129.6 454.4l-1.1 .6M131 459.2a2.79 2.79 0 0 1 2.4 4.2 2.8 2.8 0 0 1-2.4-4.2zM131.8 459.1a3.5 3.5 0 0 0 2.1 3.5M136.7 451.3a10.5 10.5 0 0 1 6.2 11.5l-1.3 1.5-5.9 3.2M143 448.7l-2.8 1M143.1 448.7l-1.8 .9-2.9 .5 3.1-1"/>
<path d="M143.6 447.5v.8l-.5 .4M146.9 443.2a11.7 11.7 0 0 1 8.6 7.8 8.7 8.7 0 0 1-.2 8.7 4.5 4.5 0 0 1-5.7-.1 15.1 15.1 0 0 1-6.5-10.9M146.9 443.2a12.2 12.2 0 0 0 3.7 12.8 8.2 8.2 0 0 0 5.4 2.8M147 442.9l-1 .2M149.5 443.9a3.7 3.7 0 0 0-1.5 4.1 10.6 10.6 0 0 0 6.1 8.4l1.2 .2 1.3-.4M149.9 444.1a4.1 4.1 0 0 0-1.2 4.7 9.2 9.2 0 0 0 6.6 7.3l1.4-.3M161.9 448.2a2.82 2.82 0 0 1 2.4 4.2 2.82 2.82 0 0 1-2.4-4.2zM162.7 448.2a3.5 3.5 0 0 0 2 3.5M163.5 456.4l-4 2.4M164.1 441.3l-4.7 2.8M165.3 446.4a5.7 5.7 0 0 0-5.3-2.5 3.8 3.8 0 0 0-1.9 4.7 10.4 10.4 0 0 0 6.5 8.2h1.2l1.1-.4 .8-.9M166 445.9l-.7 .5"/>
<path d="M166.1 445.9l-.1 .7-.7-.2M167.7 455.5a.69 .69 0 0 1 .7 0 .69 .69 0 0 1 .3 .7 24.4 24.4 0 0 1-.2 9.6l-.8-.6M168 455.3l-.3 .2M168.4 455.6l-1.8 1M175.3 453a25.3 25.3 0 0 1-3.3 18.9l-1.9 2-2 1.4-5.7 3.1M175.3 453a41.6 41.6 0 0 1 1.7 23.6 15.3 15.3 0 0 1-20.7 11.3 45.9 45.9 0 0 1-22.5-17.6l-1.5-2M851.8 459.5h5M127.9 465.2l1.8 2.8 6.8 6.5M128.2 464.2l.6-.1-.1-.6a7.9 7.9 0 0 1-.8-7.9 3.4 3.4 0 0 1 4.7 0 10.3 10.3 0 0 1 4.2 10.8l-.7 .9-1.1 .5a.85 .85 0 0 0 .3 1.3M128.8 463.9l-.6 .3M131.4 467.6l5.1 6.9M135.3 469.1l7.2 4.9"/>
<path d="M136.2 467.3l.4 1M136.4 467.2l7.5 5.1M136.6 468.3l-1.3 .8M136.6 468.3l7.2 4.9M141.1 464.6l7.3 4.9M143.8 473.2a19.9 19.9 0 0 0 17.6 3.9l1.3-.6M143.8 473.2l-1.3 .8M148.4 469.5a19.5 19.5 0 0 0 16.5 3.9M148.4 469.5l-4.5 2.8M162.6 461.3l-1.2-.3-.9 .2a4.1 4.1 0 0 0 .2 5.1l2.2 2.1M162.6 461.3l.7 .4M162.6 461.3l.3 .2"/>
<path d="M162.9 461.5l-1-.3-.9 .2a3.6 3.6 0 0 0 .3 4.5l1.9 1.9M162.9 468.4l.8 .4M162.9 461.5l.8 .4-.4-.2M163.2 467.8l-.3 .6M163.2 467.8l.8 .4M163.3 461.7a6.1 6.1 0 0 1 3 6.3l-.5 .8-1 .3-1.1-.3M164 468.2l2.5-1.4-.7 1.5-.8 .2zM164 468.2l-.3 .6M164.8 462.8l1.1 1.8M166 472.1a12.2 12.2 0 0 1-13 4.3l-3-.9-3.1-1.4-3-1.8M166.4 465.9l-3.2 1.9M167.7 465.2a8.8 8.8 0 0 0-7.2-6.7 3.4 3.4 0 0 0-2.5 4.1 9.7 9.7 0 0 0 7.7 9.1l.5 .8a12.1 12.1 0 0 1-14.3 5.7l-3.1-.9-3.1-1.4-3.2-1.9"/>
<path d="M168.8 464.4l-1.1 .8M709.3 472.1v76.2M851.8 472.1h-142.8v76.2M709 494.4h142.8M709 533h142.8M825.1 533v7.7M118.4 548.4v5M223.1 548.4v5M327.9 548.4v5M432.7 548.4v6.3M432.7 548.4l1.7 3.1h-3.6zM432.7 548.4l-1.2 3.1"/>
<path d="M432.7 548.4l-.6 3.1M432.7 548.4l1.1 3.1M432.7 548.4l.4 3.1M537.5 548.4v5M642.2 548.4v5M709 540.7h142.8M747 548.4v5M756.5 540.7v7.6M801 540.7v7.6"/>
<circle cx="437.2" cy="287" r="4.4"/>
<circle cx="490.6" cy="287" r="4.4"/>
</g>
<g fill="#000">
<path d="M469.9 173.6h.4v.4l-.5-.1z"/>
<path d="M459 234.8l-.1 .3 .3 .2 .3-.4zM401.5 219.4v.3l.4 .1v-.4z"/>
</g>
<path d="M516.3 198.4a33.1 33.1 0 0 0-11.9-23.6" fill="none" stroke="#000" stroke-width=".39" stroke-dasharray="6.3 1.3 1.3 1.3 1.3 1.3" stroke-dashoffset="2.3"/>
<path d="M498.1 171.3a8.5 8.5 0 0 0-7.7 .9" fill="none" stroke="#000" stroke-width=".39" stroke-dasharray="6.3 1.3 1.3 1.3 1.3 1.3" stroke-dashoffset="5.5"/>
<path d="M511.3 208.3a9.8 9.8 0 0 0 5-9.9" fill="none" stroke="#000" stroke-width=".39" stroke-dasharray="6.3 1.3 1.3 1.3 1.3 1.3" stroke-dashoffset="3.6"/>
<path d="M429.3 224.6a27.1 27.1 0 0 0 15.5 17.1 7.5 7.5 0 0 0 10.1-7.3 29.2 29.2 0 0 0-11-23.9" fill="none" stroke="#000" stroke-width=".39" stroke-dasharray="6.3 1.3 1.3 1.3 1.3 1.3" stroke-dashoffset="2.1"/>
<path d="M378.3 212.9a6.9 6.9 0 0 1 4.3-7.2 12.4 12.4 0 0 1 11.2 5.8 20.5 20.5 0 0 1 4.7 16.5 5.7 5.7 0 0 1-8.4 3.6 18.1 18.1 0 0 1-7.2-6" fill="none" stroke="#000" stroke-width=".39" stroke-dasharray="6.3 1.3 1.3 1.3 1.3 1.3" stroke-dashoffset="5"/>
<path d="M379.9 220.4a20.1 20.1 0 0 1-1.6-7.5" fill="none" stroke="#000" stroke-width=".39" stroke-dasharray="6.3 1.3 1.3 1.3 1.3 1.3" stroke-dashoffset="5.7"/>
<path d="M441.4 224.6l9.6-5.6" fill="none" stroke="#000" stroke-width=".39" stroke-dasharray="6.3 1.3 1.3 1.3 1.3 1.3" stroke-dashoffset="4"/>
<path d="M457.1 215.5l30.5-17.6" fill="none" stroke="#000" stroke-width=".39" stroke-dasharray="6.3 1.3 1.3 1.3 1.3 1.3" stroke-dashoffset="4.6"/>
<path d="M403.3 210.4l15.2-8.8" fill="none" stroke="#000" stroke-width=".39" stroke-dasharray="6.3 1.3 1.3 1.3 1.3 1.3" stroke-dashoffset=".8"/>
<path d="M424.6 198.1l2-1.2" fill="none" stroke="#000" stroke-width=".39" stroke-dasharray="6.3 1.3 1.3 1.3 1.3 1.3"/>
<path d="M433.1 193.2l37.6-21.7" fill="none" stroke="#000" stroke-width=".39" stroke-dasharray="6.3 1.3 1.3 1.3 1.3 1.3" stroke-dashoffset=".5"/>
<text font-size="8.5" x="352.4" y="355.6">OUTER HOUSING WITH INNER BELT AND IDLER (EXPLODED)</text>
<text font-size="7.1" x="733.4" y="546.9">D</text>
<g font-size="7">
<text x="725.2" y="510.5">DRIVE ENGINE SUBASSY, RIGHT</text>
<text x="769.3" y="538.6">SA-00066</text>
<text x="835" y="538.5">B05</text>
</g>
<g font-size="6.5">
<text x="64.2" y="11.9">8</text>
<text x="169" y="12">7</text>
<text x="273.6" y="11.9">6</text>
<text x="378.5" y="11.9">5</text>
<text x="483.3" y="12">4</text>
<text x="588.1" y="11.9">3</text>
<text x="692.9" y="12">2</text>
<text x="797.6" y="12">1</text>
<text x="6.7" y="61.8">F</text>
<text x="854.8" y="61.8">F</text>
<text x="6.5" y="150.7">E</text>
<text x="854.6" y="150.7">E</text>
<text x="6.3" y="239.5">D</text>
<text x="854.5" y="239.4">D</text>
<text x="6.3" y="328.3">C</text>
<text x="854.5" y="328.3">C</text>
<text x="6.4" y="417.3">B</text>
<text x="854.7" y="417.2">B</text>
<text x="6.5" y="506.1">A</text>
<text x="854.7" y="506.1">A</text>
<text x="64.1" y="555.9">8</text>
<text x="169" y="555.8">7</text>
<text x="273.6" y="555.9">6</text>
<text x="378.4" y="555.8">5</text>
<text x="483.3" y="555.9">4</text>
<text x="588" y="555.9">3</text>
<text x="692.8" y="555.9">2</text>
<text x="797.6" y="555.9">1</text>
</g>
<g font-size="4.9">
<text x="786.5" y="482.1">400 CONVENTION WAY</text>
<text x="786.6" y="487.4">REDWOOD CITY, CA 94063</text>
<text x="712.1" y="538.2">DWG NUMBER</text>
<text x="779.8" y="546.3">3:2</text>
<text x="825" y="546.3">4 of 6</text>
</g>
<g font-size="4.2">
<text x="528.5" y="110.5">APPLY GREASE TO AT LEAST</text>
<text x="528.5" y="115.8">ONE SIDE OF EVERY SHAFT &amp;</text>
<text x="528.5" y="121">BUSHING INTERFACE.</text>
<text x="592" y="121">B03</text>
<text x="434.8" y="288.6">14</text>
<text x="488.2" y="288.6">10</text>
<text x="588.8" y="362.1">B03</text>
</g>
<g font-size="3.5">
<text x="16.9" y="22.9">INFORMATION AND SPECIFICATIONS CONTAINED HEREIN ARE CONFIDENTIAL</text>
<text x="16.9" y="26.4">AND PROPRIETARY. THEY ARE THE PROPERTY OF MAYFIELD ROBOTICS,</text>
<text x="16.9" y="30">AND SHALL NOT BE REPRODUCED OR COPIED OR USED IN WHOLE OR IN PART</text>
<text x="16.9" y="33.5">FOR ANY REASON WITHOUT WRITTEN PERMISSION OF MAYFIELD ROBOTICS.</text>
</g>
<g font-size="2.4">
<text x="826.3" y="535.7">REV</text>
<text x="710.2" y="543.3">SIZE</text>
<text x="758.1" y="543.3">SCALE</text>
<text x="802.7" y="543.4">SHEET</text>
</g>
</svg>
